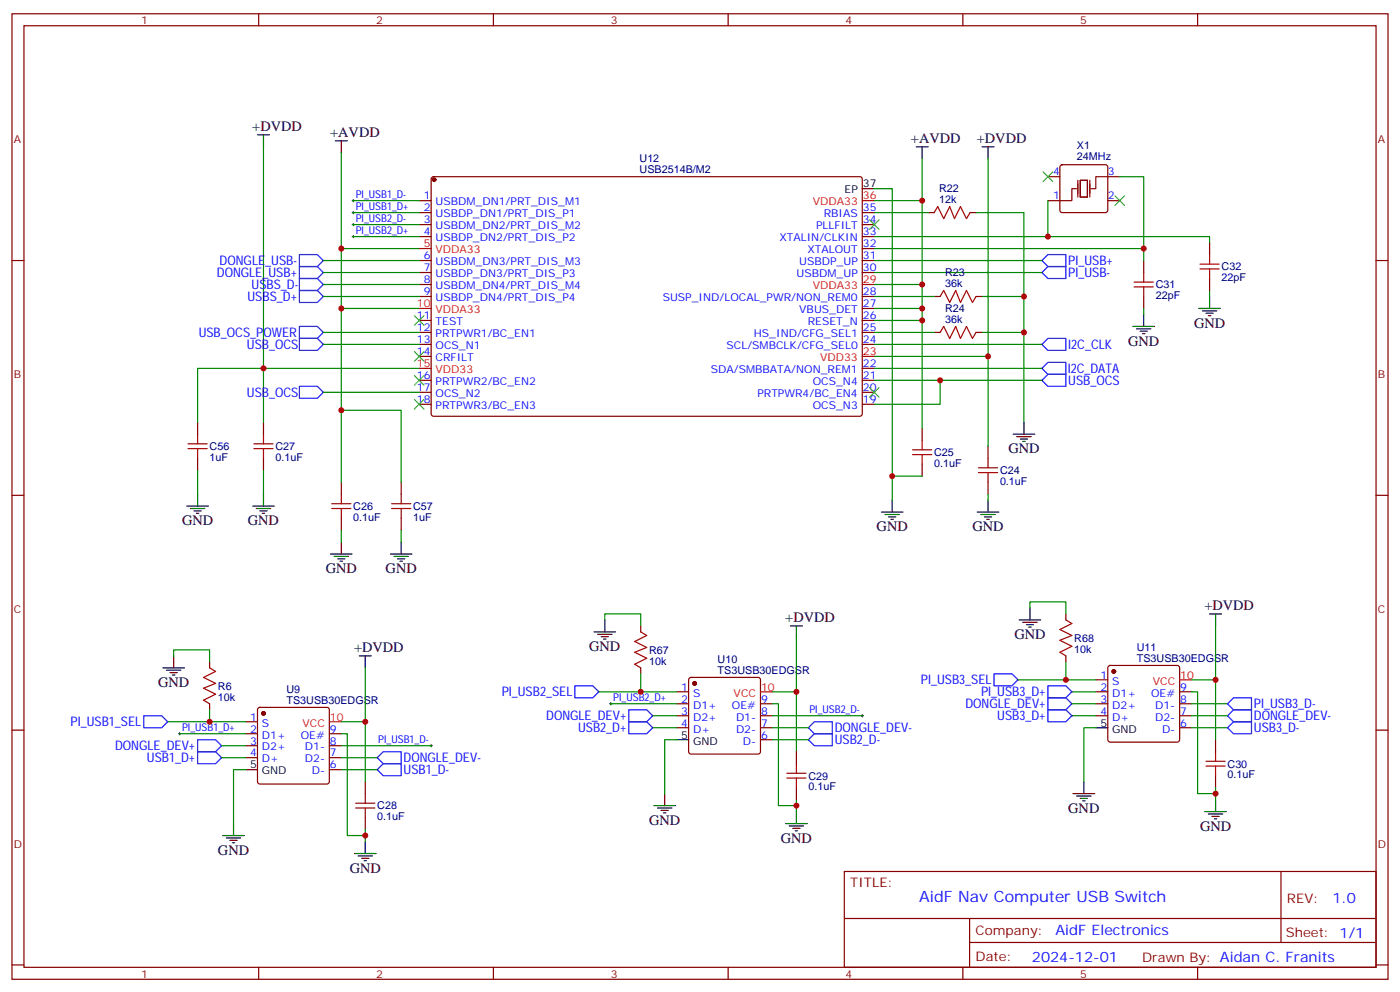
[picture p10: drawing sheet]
<svg xmlns="http://www.w3.org/2000/svg" width="412mm" height="292mm" viewBox="0 0 412 292" stroke-linecap="round" stroke-linejoin="round" font-family="sans-serif">
<g fill="none" stroke="#870000" stroke-width=".35">
<path d="M3.5 4.1h405.4v284.3h-405.4zM7.1 7.6h398.2v277.3h-398.2zM76.2 4.1v3.5M145.3 4.1v3.5M214.5 4.1v3.5M283.6 4.1v3.5M352.8 4.1v3.5M123.5 59.1h3.5M127.2 52.2l.5-.2 125.9 .1 .4 .6-.1 69.5-.6 .4-125.9-.1-.4-.6v-69.2zM308.7 59.1h3.5M308.7 52h3.5M312.4 48.7l.5-.2h12.7l.5 .2 .2 .5v12.7l-.2 .5-.5 .2h-12.7l-.5-.2-.2-.5v-12.7z"/>
<path d="M326.3 59.1h3.5M326.3 52h3.5M3.5 76.7h3.6M123.5 76.7h3.5M123.5 62.6h3.5M123.5 66.1h3.5M123.5 69.7h3.5M254 76.7h3.5M254 62.6h3.5M254 66.1h3.5M254 69.7h3.5M254 73.2h3.5"/>
<path d="M273.4 62.6h1.8M285.8 62.6h1.7M336.9 76.7v3.6M356.3 71.4v3.6M405.3 76.7h3.6M123.5 80.3h3.5M123.5 83.8h3.5M123.5 87.3h3.5M123.5 94.4h3.5M123.5 97.9h3.5M254 80.3h3.5M254 87.3h3.5"/>
<path d="M254 94.4h3.5M254 97.9h3.5M254 90.8h3.5M275.2 87.3h1.7M275.2 97.9h1.7M287.5 87.3h1.8M287.5 97.9h1.8M336.9 87.3v3.5M356.3 82v3.5M123.5 101.4h3.5M123.5 105h3.5M123.5 112h3.5"/>
<path d="M123.5 115.5h3.5M123.5 119.1h3.5M254 101.4h3.5M254 112h3.5M254 115.5h3.5M254 119.1h3.5M254 108.5h3.5M58.2 124.4v3.5M58.2 134.9v3.6M77.6 124.4v3.5M77.6 134.9v3.6M271.6 126.1v3.5"/>
<path d="M271.6 136.7v3.5M291 131.4v3.5M3.5 145.9h3.6M100.5 142v3.5M100.5 152.6v3.5M118.2 142v3.5M118.2 152.6v3.5M291 142v3.5M405.3 145.9h3.6M61.7 194.9v1.8M188.7 184.3v1.8M188.7 196.7v1.7"/>
<path d="M203.1 199.7l.5-.2h19.7l.5 .2 .2 .5v21.2l-.2 .5-.5 .2h-19.7l-.5-.3-.3-.4v-21.2zM314 180.8v1.8M314 193.1v1.8M326.6 196.2l.4-.2h19.8l.5 .2 .2 .5v21.1l-.2 .5-.5 .2h-19.8l-.5-.2-.2-.5v-21.1zM3.5 215h3.6M61.7 207.3v1.7M72.3 212.5h3.5M72.3 216.1h3.5M72.3 219.6h3.5M76.1 208.5l.5-.2h19.7l.5 .2 .2 .5v21.2l-.2 .5-.5 .2h-19.7l-.5-.2-.3-.5v-21.2zM97 216.1h3.5M97 219.6h3.5"/>
<path d="M199.3 203.7h3.5M199.3 207.3h3.5M199.3 210.8h3.5M199.3 214.3h3.5M224 207.3h3.5M224 210.8h3.5M224 214.3h3.5M224 217.8h3.5M322.8 200.2h3.5M322.8 203.7h3.5M322.8 207.3h3.5M322.8 210.8h3.5"/>
<path d="M347.5 203.7h3.5M347.5 207.3h3.5M347.5 210.8h3.5M347.5 214.3h3.5M358.1 217.8v3.6M405.3 215h3.6M72.3 223.1h3.5M97 223.1h3.5M97 226.7h3.5M107.6 230.2v3.5M234.6 221.4v3.5M234.6 232v3.5"/>
<path d="M358.1 228.4v3.6M107.6 240.8v3.5M248.7 256.6h156.6v28.3h-156.6zM377.3 256.7v20.8M248.7 270.5h156.5M285.6 277.5h119.6M285.6 270.5v14.1M3.5 284.2h3.6M76.2 284.9v3.5M145.3 284.9v3.5M214.5 284.9v3.5M283.6 284.9v3.5"/>
<path d="M352.8 284.9v3.5M405.3 284.2h3.6"/>
</g>
<g fill="#870000" stroke="#870000" stroke-width=".35">
<circle cx="328.1" cy="197.7" r=".53"/>
<circle cx="77.6" cy="210.1" r=".53"/>
<circle cx="204.6" cy="201.3" r=".53"/>
<circle cx="127.9" cy="52.9" r=".53"/>
</g>
<g fill="none" stroke="#000" stroke-width=".35">
<path d="M75.8 39.7h3.6M77.6 39.7v3.5M98.8 41.5h3.5M100.5 41.5v3.5M254 55.6h3.5M269.9 43.2h3.5M271.6 43.2v3.5M289.3 43.2h3.5M291 43.2v3.5M333.7 96.1h6.4M334.8 96.8h4.2M335.8 97.5h2.2"/>
<path d="M336.5 98.2h.8M336.9 92.6v3.5M353.1 90.8h6.4M354.2 91.5h4.2M355.2 92.3h2.2M356 93h.7M356.3 87.3v3.5M298.4 127.9h6.4M299.5 128.6h4.2M300.6 129.3h2.1M301.3 130h.7M301.6 124.4v3.5"/>
<path d="M55 149h6.4M56.1 149.8h4.2M57.1 150.5h2.2M57.9 151.2h.7M58.2 145.5v3.5M74.4 149h6.4M75.5 149.8h4.2M76.6 150.5h2.1M77.3 151.2h.7M77.6 145.5v3.5M100.5 159.6v3.6M118.2 159.6v3.6"/>
<path d="M259.6 150.8h6.4M260.7 151.5h4.2M261.8 152.2h2.1M262.5 152.9h.7M262.8 147.3v3.5M287.9 150.8h6.3M288.9 151.5h4.3M290 152.2h2.1M290.7 152.9h.7M291 147.3v3.5M97.4 163.2h6.3M98.4 163.9h4.3"/>
<path d="M99.5 164.6h2.1M100.2 165.3h.7M115 163.2h6.4M116.1 163.9h4.2M117.1 164.6h2.1M117.8 165.3h.7M303.4 179v3.6M48 196.7h6.3M49 197.4h4.3M50.1 198.1h2.1M50.8 198.8h.7M51.2 193.1v3.6"/>
<path d="M105.8 193.1h3.6M107.6 193.1v3.6M175 186.1h6.3M176 186.8h4.3M177.1 187.5h2.1M177.8 188.2h.7M178.2 182.6v3.5M232.8 184.3h3.6M234.6 184.3v3.6M300.2 182.6h6.4M301.3 183.3h4.2M302.3 184h2.1"/>
<path d="M303 184.7h.7M356.3 180.8h3.5M358.1 180.8v3.5M199.3 217.8h3.5M322.8 214.3h3.5M72.3 226.7h3.5M192.6 237.2h6.4M193.7 237.9h4.2M194.7 238.7h2.1M195.4 239.4h.7M195.8 233.7v3.5M234.6 239v3.5"/>
<path d="M316.1 233.7h6.3M317.1 234.4h4.3M318.2 235.1h2.1M318.9 235.8h.7M319.3 230.2v3.5M354.9 239h6.3M356 239.7h4.2M358.1 235.5v3.5M65.6 246.1h6.4M66.7 246.8h4.2M67.7 247.5h2.1M68.4 248.2h.7"/>
<path d="M68.8 242.5v3.6M104.4 251.4h6.4M105.5 252.1h4.2M106.5 252.8h2.2M107.2 253.5h.7M107.6 247.8v3.6M231.4 242.5h6.4M232.5 243.2h4.2M233.5 243.9h2.2M234.2 244.7h.7M357 240.4h2.1M357.7 241.1h.7"/>
</g>
<path d="M254 59.1h3.5M123.5 73.2h3.5M123.5 90.8h3.5M254 83.8h3.5M123.5 108.5h3.5M254 105h3.5M97 212.5h3.5M224 203.7h3.5M347.5 200.2h3.5" fill="none" stroke="#f00" stroke-width=".35"/>
<g fill="none" stroke="#008700" stroke-width=".35">
<path d="M77.6 43.2v65.3h45.9M100.5 45v28.2h23M104.1 59.1h19.4M257.5 55.6h5.3v91.7M271.6 46.7v12.4h-14.1M271.6 59.1v24.7h-14.1M291 46.7v58.3h-33.5M308.7 59.1v10.6h-51.2M329.8 52h7.1v21.2h-79.4M95.2 76.7h28.3M100.5 73.2v17.6h23M104.1 62.6h19.4"/>
<path d="M104.1 66.1h19.4M104.1 69.7h19.4M257.5 76.7h49.4M257.5 62.6h15.9M287.5 62.6h14.1v61.8M308.7 69.7h47.6v1.7M336.9 73.2v3.5M95.2 80.3h28.3M95.2 87.3h28.3M95.2 97.9h28.3M95.2 83.8h28.3M100.5 90.8v51.2"/>
<path d="M257.5 80.3h49.4M257.5 87.3h17.7M257.5 97.9h17.7M257.5 90.8h14.1M257.5 94.4h14.1M271.6 83.8v42.3M289.3 87.3h12.3M289.3 97.9h12.3M336.9 90.8v1.8M356.3 85.5v1.8M95.2 101.4h28.3M95.2 115.5h28.3"/>
<path d="M257.5 112h49.4M257.5 101.4h49.4M257.5 108.5h49.4M276.9 112v7.1h-19.4M291 105v26.4M58.2 124.4v-15.9h19.4v15.9M58.2 138.5v7M77.6 138.5v7M100.5 120.8h17.7v21.2M100.5 156.1v3.5M118.2 156.1v3.5M262.8 140.2h8.8"/>
<path d="M291 145.5v1.8M303.4 179v-1.7h10.6v3.5M51.2 193.1v-1.7h10.5v3.5M107.6 196.7v15.8h-7.1M178.2 182.6v-1.8h10.5v3.5M188.7 198.4v5.3M234.6 187.9v15.8h-7.1M314 194.9v5.3M358.1 184.3v15.9h-7.1M49.4 212.5h22.9M52.9 216.1h19.4M61.7 209v3.5"/>
<path d="M65.3 219.6h7M100.5 216.1h1.8v30h5.3M100.5 219.6h26.5M107.6 212.5v17.7M176.4 203.7h22.9M179.9 207.3h19.4M192.3 210.8h7M192.3 214.3h7M199.3 217.8h-3.5v15.9M227.5 207.3h1.8v29.9h5.3M227.5 210.8h26.5M227.5 214.3h10.6"/>
<path d="M227.5 217.8h10.6M234.6 203.7v17.7M299.9 200.2h22.9M315.7 210.8h7.1M315.7 207.3h7.1M315.7 203.7h7.1M322.8 214.3h-3.5v15.9M351 203.7h1.8v30h5.3M351 210.8h10.6M351 207.3h10.6M351 214.3h10.6M358.1 200.2v17.6"/>
<path d="M65.3 223.1h7M72.3 226.7h-3.5v15.8M100.5 223.1h10.6M100.5 226.7h10.6M234.6 235.5v3.5M358.1 232v3.5M107.6 244.3v3.5"/>
</g>
<g fill="none" stroke="#00f" stroke-width=".35">
<path d="M88.2 78.5h5.3l1.7 1.8-1.7 1.7h-5.3zM88.2 75h5.3l1.7 1.7-1.7 1.8h-5.3zM306.9 76.7l1.8-1.7h5.3v3.5h-5.3zM88.2 99.7h5.3l1.7 1.7-1.7 1.8h-5.3zM88.2 96.1h5.3l1.7 1.8-1.7 1.8h-5.3zM88.2 85.5h5.3l1.7 1.8-1.7 1.8h-5.3zM88.2 82h5.3l1.7 1.8-1.7 1.7h-5.3zM306.9 80.3l1.8-1.8h5.3v3.5h-5.3zM88.2 113.8h5.3l1.7 1.7-1.7 1.8h-5.3zM306.9 112l1.8-1.8h5.3v3.6h-5.3zM306.9 108.5l1.8-1.8h5.3v3.5h-5.3zM306.9 101.4l1.8-1.7h5.3v3.5h-5.3z"/>
<path d="M292.8 198.4h5.3l1.8 1.8-1.8 1.8h-5.3zM42.3 210.8h5.3l1.8 1.7-1.8 1.8h-5.3zM58.2 217.8h5.3l1.8 1.8-1.8 1.8h-5.3zM169.3 202h5.3l1.8 1.7-1.8 1.8h-5.3zM185.2 209h5.3l1.8 1.8-1.8 1.7h-5.3zM185.2 212.5h5.3l1.8 1.8-1.8 1.8h-5.3zM238.1 214.3l1.8-1.8h5.3v3.6h-5.3zM238.1 217.8l1.8-1.7h5.3v3.5h-5.3zM308.7 205.5h5.3l1.7 1.8-1.7 1.7h-5.3zM308.7 209h5.3l1.7 1.8-1.7 1.7h-5.3zM308.7 202h5.3l1.7 1.7-1.7 1.8h-5.3zM361.6 210.8l1.8-1.8h5.3v3.5h-5.3z"/>
<path d="M361.6 214.3l1.8-1.8h5.3v3.6h-5.3zM361.6 207.3l1.8-1.8h5.3v3.5h-5.3zM58.2 221.4h5.3l1.8 1.7-1.8 1.8h-5.3zM111.1 223.1l1.8-1.7h5.3v3.5h-5.3zM111.1 226.7l1.8-1.8h5.3v3.5h-5.3z"/>
</g>
<g fill="none" stroke="#a10000" stroke-width=".35">
<path d="M275.2 62.6l1-1.7 1.8 3.5 1.8-3.5 1.4 3.5 1.7-3.5 1.8 3.5 1.1-1.8M353.5 79.2h5.6M353.5 77.8h5.6M356.3 75v2.8M356.3 79.2v2.8M276.9 87.3l1.1-1.8 1.8 3.6 1.7-3.6 1.4 3.6 1.8-3.6 1.8 3.6 1-1.8M276.9 97.9l1.1-1.8 1.8 3.6 1.7-3.6 1.4 3.6 1.8-3.6 1.8 3.6 1-1.8M334.1 84.5h5.6M334.1 83.1h5.6M336.9 80.3v2.8M336.9 84.5v2.8M55.4 132.1h5.6"/>
<path d="M55.4 130.7h5.6M58.2 127.9v2.8M58.2 132.1v2.8M74.8 132.1h5.6M74.8 130.7h5.6M77.6 127.9v2.8M77.6 132.1v2.8M268.8 133.9h5.7M268.8 132.5h5.7M271.6 129.6v2.9M271.6 133.9v2.8M288.2 139.2h5.7"/>
<path d="M288.2 137.8h5.7M291 134.9v2.9M291 139.2v2.8M97.7 149.8h5.7M97.7 148.3h5.7M100.5 145.5v2.8M100.5 149.8v2.8M115.4 149.8h5.6M115.4 148.3h5.6M118.2 145.5v2.8M118.2 149.8v2.8M61.7 196.7l1.8 1-3.5 1.8 3.5 1.8-3.5 1.4 3.5 1.7-3.5 1.8 1.7 1.1"/>
<path d="M188.7 186.1l1.8 1-3.5 1.8 3.5 1.8-3.5 1.4 3.5 1.8-3.5 1.7 1.7 1.1M314 182.6l1.7 1-3.5 1.8 3.5 1.7-3.5 1.5 3.5 1.7-3.5 1.8 1.8 1M104.8 237.9h5.6M104.8 236.5h5.6M107.6 233.7v2.8M107.6 237.9v2.9M231.8 229.1h5.6M231.8 227.7h5.6M234.6 224.9v2.8M234.6 229.1v2.9M355.2 225.6h5.7M355.2 224.2h5.7"/>
<path d="M358.1 221.4v2.8M358.1 225.6v2.8"/>
</g>
<g fill="none" stroke="#000" stroke-width=".29">
<path d="M103.7 59.1h.7M104.1 58.7v.7M103.7 62.6h.7M103.7 66.1h.7M103.7 69.7h.7M104.1 62.3v.7M104.1 65.8v.7M104.1 69.3v.7M52.6 216.1h.7M52.9 215.7v.7M126.6 219.6h.8M127 219.3v.7"/>
<path d="M179.6 207.3h.7M179.9 206.9v.7M253.6 210.8h.8M254 210.4v.7"/>
</g>
<path d="M317.1 55.6h-1.4v3.5h-3.5M317.5 53.1v4.9M318.2 53.1h2.1v4.9h-2.1zM321 53.1v4.9M326.3 52h-3.5v3.6h-1.4" fill="none" stroke="#870012" stroke-width=".35"/>
<g fill="none" stroke="#3c3" stroke-width=".35">
<path d="M307.3 50.6l2.8 2.8M310.1 50.6l-2.8 2.8M328.4 57.7l2.9 2.8M331.3 57.7l-2.9 2.8M256.1 64.7l2.8 2.9M258.9 64.7l-2.8 2.9M122.1 93l2.8 2.8M124.9 93l-2.8 2.8M122.1 103.5l2.8 2.9M122.1 110.6l2.8 2.8M122.1 117.7l2.8 2.8M124.9 103.5l-2.8 2.9"/>
<path d="M124.9 110.6l-2.8 2.8M124.9 117.7l-2.8 2.8M256.1 114.1l2.8 2.8M258.9 114.1l-2.8 2.8"/>
</g>
<g fill="#c00">
<circle cx="271.6" cy="59.1" r=".88"/>
<circle cx="100.5" cy="73.2" r=".88"/>
<circle cx="291" cy="105" r=".88"/>
<circle cx="271.6" cy="83.8" r=".88"/>
<circle cx="262.8" cy="140.2" r=".88"/>
<circle cx="100.5" cy="90.8" r=".88"/>
<circle cx="77.6" cy="108.5" r=".88"/>
<circle cx="107.6" cy="212.5" r=".88"/>
<circle cx="234.6" cy="203.7" r=".88"/>
<circle cx="358.1" cy="200.2" r=".88"/>
<circle cx="234.6" cy="237.2" r=".88"/>
<circle cx="107.6" cy="246.1" r=".88"/>
<circle cx="358.1" cy="233.7" r=".88"/>
<circle cx="301.6" cy="87.3" r=".88"/>
<circle cx="301.6" cy="97.9" r=".88"/>
<circle cx="271.6" cy="90.8" r=".88"/>
<circle cx="336.9" cy="73.2" r=".88"/>
<circle cx="308.7" cy="69.7" r=".88"/>
<circle cx="276.9" cy="112" r=".88"/>
<circle cx="271.6" cy="94.4" r=".88"/>
<circle cx="100.5" cy="120.8" r=".88"/>
<circle cx="61.7" cy="212.5" r=".88"/>
<circle cx="188.7" cy="203.7" r=".88"/>
<circle cx="314" cy="200.2" r=".88"/>
</g>
<text font-size="4.6" fill="#00f" x="270.8" y="265.7">AidF Nav Computer USB Switch</text>
<g font-size="4.2">
<text x="74.3" y="38.6">+DVDD</text>
<text x="97.3" y="40.3">+AVDD</text>
<text x="268.3" y="42.1">+AVDD</text>
<text x="287.8" y="42.1">+DVDD</text>
<text x="332.3" y="101.8">GND</text>
<text x="351.7" y="96.5">GND</text>
<text x="297" y="133.5">GND</text>
<text x="53.6" y="154.7">GND</text>
<text x="73" y="154.7">GND</text>
<text x="258.2" y="156.5">GND</text>
<text x="286.5" y="156.5">GND</text>
<text x="96" y="168.8">GND</text>
<text x="113.6" y="168.8">GND</text>
<text x="354.8" y="179.7">+DVDD</text>
<text x="231.3" y="183.2">+DVDD</text>
<text x="173.6" y="191.7">GND</text>
<text x="298.8" y="188.2">GND</text>
<text x="104.3" y="192">+DVDD</text>
<text x="46.6" y="202.3">GND</text>
<text x="314.7" y="239.4">GND</text>
<text x="191.2" y="242.9">GND</text>
<text x="353.5" y="244.7">GND</text>
<text x="64.2" y="251.7">GND</text>
<text x="230" y="248.2">GND</text>
<text x="103" y="257">GND</text>
</g>
<g font-size="4.2" fill="#00f">
<text x="392.5" y="265.9">1.0</text>
<text x="310.9" y="275.5">AidF Electronics</text>
<text x="304" y="283.3">2024-12-01</text>
</g>
<g font-size="3.9" fill="#00f">
<text x="63.9" y="81.6">DONGLE_USB+</text>
<text x="64.7" y="78">DONGLE_USB-</text>
<text x="314.7" y="78.1">PI_USB+</text>
<text x="314.7" y="81.7">PI_USB-</text>
<text x="72.9" y="88.6">USBS_D+</text>
<text x="74.1" y="85.1">USBS_D-</text>
<text x="58.5" y="99.2">USB_OCS_POWER</text>
<text x="72.7" y="102.7">USB_OCS</text>
<text x="314.7" y="102.8">I2C_CLK</text>
<text x="314.5" y="109.9">I2C_DATA</text>
<text x="314.7" y="113.4">USB_OCS</text>
<text x="72.7" y="116.8">USB_OCS</text>
<text x="271.3" y="201.5">PI_USB3_SEL</text>
<text x="147.8" y="205">PI_USB2_SEL</text>
<text x="284.4" y="208.6">DONGLE_DEV+</text>
<text x="289" y="205.1">PI_USB3_D+</text>
<text x="369.4" y="208.6">PI_USB3_D-</text>
<text x="20.8" y="213.9">PI_USB1_SEL</text>
<text x="160.9" y="212.1">DONGLE_DEV+</text>
<text x="170.3" y="215.6">USB2_D+</text>
<text x="245.9" y="215.7">DONGLE_DEV-</text>
<text x="293.8" y="212.1">USB3_D+</text>
<text x="369.4" y="212.2">DONGLE_DEV-</text>
<text x="369.4" y="215.6">USB3_D-</text>
<text x="33.9" y="220.9">DONGLE_DEV+</text>
<text x="245.9" y="219.1">USB2_D-</text>
<text x="43.3" y="224.5">USB1_D+</text>
<text x="118.9" y="224.5">DONGLE_DEV-</text>
<text x="118.9" y="227.9">USB1_D-</text>
</g>
<g font-size="3.9" fill="#800">
<text x="250.5" y="261.2">TITLE:</text>
<text x="379.1" y="265.9">REV:</text>
<text x="287.4" y="275.4">Company:</text>
<text x="378.7" y="276">Sheet: 1/1</text>
<text x="287.4" y="283.1">Date:</text>
<text x="336.4" y="283.2">Drawn By: Aidan C. Franits</text>
</g>
<g font-size="3.2" fill="#800">
<text x="41.6" y="7.1">1</text>
<text x="110.8" y="7.1">2</text>
<text x="179.9" y="7.1">3</text>
<text x="249.1" y="7.1">4</text>
<text x="318.2" y="7.1">5</text>
<text x="4.1" y="42.2">A</text>
<text x="405.9" y="42.2">A</text>
<text x="4.1" y="111.3">B</text>
<text x="405.9" y="111.3">B</text>
<text x="4.1" y="180.4">C</text>
<text x="405.9" y="180.4">C</text>
<text x="4.1" y="249.6">D</text>
<text x="405.9" y="249.6">D</text>
<text x="41.6" y="287.9">1</text>
<text x="110.8" y="287.9">2</text>
<text x="179.9" y="287.9">3</text>
<text x="249.1" y="287.9">4</text>
<text x="318.2" y="287.9">5</text>
</g>
<g font-size="3.2" fill="#000080">
<text x="188.4" y="47.6">U12</text>
<text x="317.2" y="47.2">24MHz</text>
<text x="317.2" y="44">X1</text>
<text x="188.4" y="50.8">USB2514B/M2</text>
<text x="276.6" y="59.8">12k</text>
<text x="276.6" y="56.6">R22</text>
<text x="278.4" y="81.3">R23</text>
<text x="359.8" y="82.9">22pF</text>
<text x="359.8" y="79.6">C32</text>
<text x="278.4" y="84.5">36k</text>
<text x="340.4" y="88.1">22pF</text>
<text x="340.4" y="84.9">C31</text>
<text x="278.4" y="95.1">36k</text>
<text x="278.4" y="91.9">R24</text>
<text x="61.7" y="135.8">1uF</text>
<text x="61.7" y="132.5">C56</text>
<text x="81.1" y="135.8">0.1uF</text>
<text x="81.1" y="132.5">C27</text>
<text x="275.2" y="137.5">0.1uF</text>
<text x="275.2" y="134.3">C25</text>
<text x="294.6" y="142.8">0.1uF</text>
<text x="294.6" y="139.6">C24</text>
<text x="104.1" y="153.4">0.1uF</text>
<text x="104.1" y="150.2">C26</text>
<text x="121.7" y="153.4">1uF</text>
<text x="121.7" y="150.2">C57</text>
<text x="316.4" y="189">R68</text>
<text x="334.9" y="191.7">U11</text>
<text x="191.2" y="195.7">10k</text>
<text x="191.2" y="192.5">R67</text>
<text x="211.4" y="195.2">U10</text>
<text x="316.4" y="192.2">10k</text>
<text x="334.9" y="194.9">TS3USB30EDGSR</text>
<text x="64.2" y="203.1">R6</text>
<text x="211.4" y="198.4">TS3USB30EDGSR</text>
<text x="64.2" y="206.3">10k</text>
<text x="84.4" y="207.3">TS3USB30EDGSR</text>
<text x="84.4" y="204.1">U9</text>
<text x="361.6" y="226">C30</text>
<text x="238.1" y="232.8">0.1uF</text>
<text x="238.1" y="229.6">C29</text>
<text x="361.6" y="229.3">0.1uF</text>
<text x="111.1" y="238.4">C28</text>
<text x="111.1" y="241.6">0.1uF</text>
</g>
<g font-size="3.2" fill="#00f">
<text x="310.2" y="51.7">4</text>
<text x="326.3" y="51.7">3</text>
<text x="104.8" y="58.2">PI_USB1_D-</text>
<text x="124.8" y="58.7">1</text>
<text x="310.2" y="58.7">1</text>
<text x="326.3" y="58.7">2</text>
<text x="104.8" y="61.7">PI_USB1_D+</text>
<text x="104.8" y="65.3">PI_USB2_D-</text>
<text x="124.8" y="62.3">2</text>
<text x="124.8" y="65.8">3</text>
<text x="128.3" y="60.5">USBDM_DN1/PRT_DIS_M1</text>
<text x="128.3" y="64">USBDP_DN1/PRT_DIS_P1</text>
<text x="242.6" y="64">RBIAS</text>
<text x="254.2" y="65.8">34</text>
<text x="254.2" y="62.3">35</text>
<text x="104.8" y="68.8">PI_USB2_D+</text>
<text x="124.8" y="69.3">4</text>
<text x="128.3" y="67.6">USBDM_DN2/PRT_DIS_M2</text>
<text x="128.3" y="71.1">USBDP_DN2/PRT_DIS_P2</text>
<text x="229.6" y="71.1">XTALIN/CLKIN</text>
<text x="240.4" y="67.6">PLLFILT</text>
<text x="254.2" y="69.3">33</text>
<text x="124.8" y="76.4">6</text>
<text x="237.9" y="74.6">XTALOUT</text>
<text x="254.2" y="76.4">31</text>
<text x="254.2" y="72.8">32</text>
<text x="124.8" y="79.9">7</text>
<text x="124.8" y="83.4">8</text>
<text x="128.3" y="78.1">USBDM_DN3/PRT_DIS_M3</text>
<text x="128.3" y="81.7">USBDP_DN3/PRT_DIS_P3</text>
<text x="234.7" y="81.7">USBDM_UP</text>
<text x="235.4" y="78.1">USBDP_UP</text>
<text x="254.2" y="79.9">30</text>
<text x="124.8" y="87">9</text>
<text x="128.3" y="85.2">USBDM_DN4/PRT_DIS_M4</text>
<text x="128.3" y="88.7">USBDP_DN4/PRT_DIS_P4</text>
<text x="195.2" y="88.7">SUSP_IND/LOCAL_PWR/NON_REM0</text>
<text x="254.2" y="87">28</text>
<text x="122.8" y="94">11</text>
<text x="128.3" y="95.8">TEST</text>
<text x="235.4" y="92.3">VBUS_DET</text>
<text x="238" y="95.8">RESET_N</text>
<text x="254.2" y="94">26</text>
<text x="254.2" y="90.5">27</text>
<text x="122.8" y="97.5">12</text>
<text x="122.8" y="101.1">13</text>
<text x="128.3" y="99.3">PRTPWR1/BC_EN1</text>
<text x="222.1" y="99.3">HS_IND/CFG_SEL1</text>
<text x="254.2" y="101.1">24</text>
<text x="254.2" y="97.5">25</text>
<text x="122.8" y="104.6">14</text>
<text x="128.3" y="102.8">OCS_N1</text>
<text x="128.3" y="106.4">CRFILT</text>
<text x="214" y="102.8">SCL/SMBCLK/CFG_SEL0</text>
<text x="122.8" y="111.7">16</text>
<text x="128.3" y="113.4">PRTPWR2/BC_EN2</text>
<text x="209.4" y="109.9">SDA/SMBBATA/NON_REM1</text>
<text x="239.4" y="113.4">OCS_N4</text>
<text x="254.2" y="111.7">21</text>
<text x="254.2" y="108.1">22</text>
<text x="122.8" y="115.2">17</text>
<text x="122.8" y="118.7">18</text>
<text x="128.3" y="116.9">OCS_N2</text>
<text x="223.1" y="116.9">PRTPWR4/BC_EN4</text>
<text x="254.2" y="118.7">19</text>
<text x="254.2" y="115.2">20</text>
<text x="128.3" y="120.5">PRTPWR3/BC_EN3</text>
<text x="239.4" y="120.5">OCS_N3</text>
<text x="200.7" y="203.4">1</text>
<text x="324.1" y="199.8">1</text>
<text x="324.1" y="203.4">2</text>
<text x="327.6" y="201.6">S</text>
<text x="347.7" y="203.4">9</text>
<text x="180.6" y="206.4">PI_USB2_D+</text>
<text x="200.7" y="206.9">2</text>
<text x="204.2" y="205.1">S</text>
<text x="204.2" y="208.7">D1+</text>
<text x="215.6" y="208.7">OE#</text>
<text x="224.2" y="206.9">9</text>
<text x="238.4" y="209.9">PI_USB2_D-</text>
<text x="324.1" y="206.9">3</text>
<text x="327.6" y="205.1">D1+</text>
<text x="327.6" y="208.7">D2+</text>
<text x="339.1" y="205.1">OE#</text>
<text x="340.3" y="208.7">D1-</text>
<text x="347.7" y="206.9">8</text>
<text x="53.6" y="215.2">PI_USB1_D+</text>
<text x="73.7" y="212.2">1</text>
<text x="73.7" y="215.7">2</text>
<text x="77.2" y="214">S</text>
<text x="97.2" y="215.7">9</text>
<text x="200.7" y="210.4">3</text>
<text x="200.7" y="214">4</text>
<text x="204.2" y="212.2">D2+</text>
<text x="204.2" y="215.7">D+</text>
<text x="216.8" y="215.7">D2-</text>
<text x="216.8" y="212.2">D1-</text>
<text x="224.2" y="214">7</text>
<text x="224.2" y="210.4">8</text>
<text x="324.1" y="210.4">4</text>
<text x="327.6" y="212.2">D+</text>
<text x="340.3" y="212.2">D2-</text>
<text x="342.3" y="215.7">D-</text>
<text x="347.7" y="214">6</text>
<text x="347.7" y="210.4">7</text>
<text x="73.7" y="219.3">3</text>
<text x="77.2" y="217.5">D1+</text>
<text x="77.2" y="221">D2+</text>
<text x="88.6" y="217.5">OE#</text>
<text x="89.8" y="221">D1-</text>
<text x="97.2" y="219.3">8</text>
<text x="111.4" y="218.7">PI_USB1_D-</text>
<text x="218.8" y="219.3">D-</text>
<text x="224.2" y="217.5">6</text>
<text x="73.7" y="222.8">4</text>
<text x="77.2" y="224.5">D+</text>
<text x="89.8" y="224.5">D2-</text>
<text x="97.2" y="226.3">6</text>
<text x="97.2" y="222.8">7</text>
<text x="91.8" y="228.1">D-</text>
</g>
<g font-size="3.2">
<text x="248.8" y="57">EP</text>
<text x="254.2" y="55.2">37</text>
<text x="324.1" y="214">5</text>
<text x="327.6" y="215.7">GND</text>
<text x="200.7" y="217.5">5</text>
<text x="204.2" y="219.3">GND</text>
<text x="73.7" y="226.3">5</text>
<text x="77.2" y="228.1">GND</text>
</g>
<g font-size="3.2" fill="#f00">
<text x="254.2" y="58.7">36</text>
<text x="239.4" y="60.5">VDDA33</text>
<text x="124.8" y="72.8">5</text>
<text x="128.3" y="74.6">VDDA33</text>
<text x="254.2" y="83.4">29</text>
<text x="239.4" y="85.2">VDDA33</text>
<text x="122.8" y="90.5">10</text>
<text x="128.3" y="92.3">VDDA33</text>
<text x="241.6" y="106.4">VDD33</text>
<text x="254.2" y="104.6">23</text>
<text x="122.8" y="108.1">15</text>
<text x="128.3" y="109.9">VDD33</text>
<text x="224.2" y="203.4">10</text>
<text x="339.6" y="201.6">VCC</text>
<text x="347.7" y="199.8">10</text>
<text x="216.1" y="205.1">VCC</text>
<text x="89.1" y="214">VCC</text>
<text x="97.2" y="212.2">10</text>
</g>
</svg>
